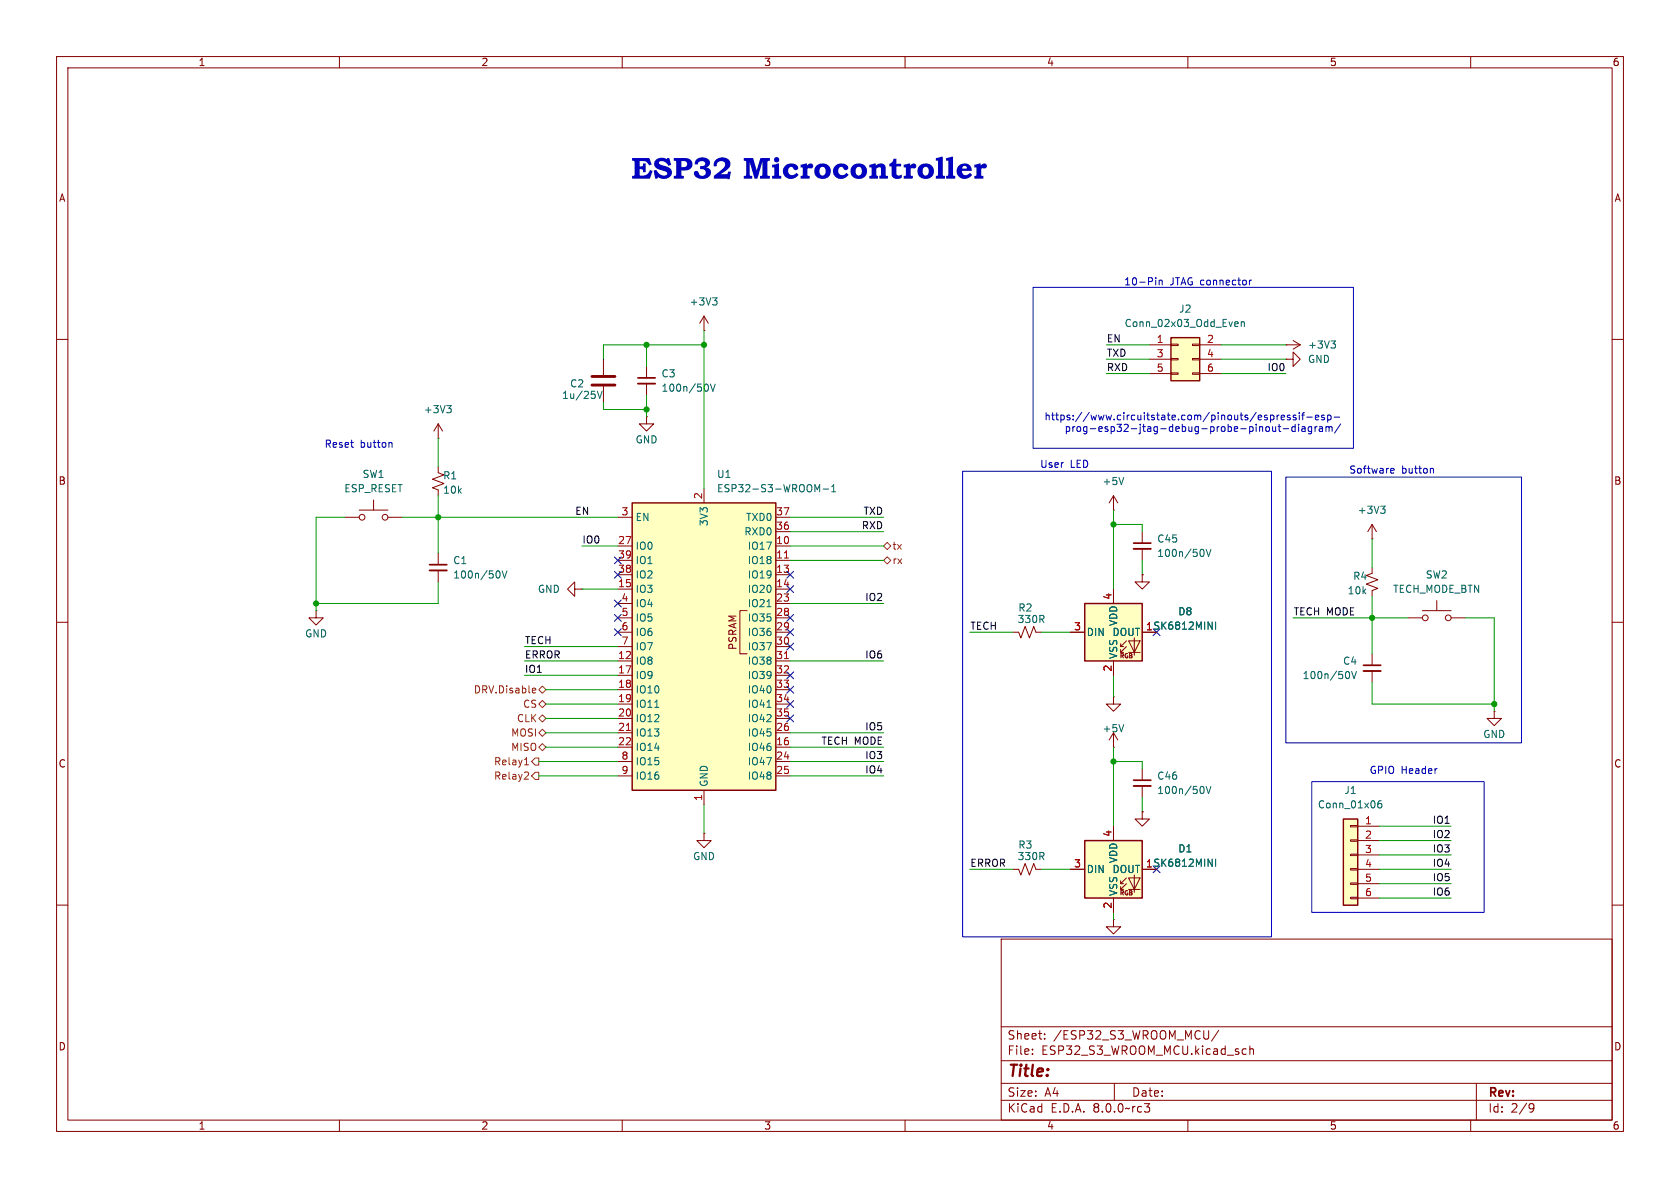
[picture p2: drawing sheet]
<svg xmlns="http://www.w3.org/2000/svg" width="297mm" height="210mm" viewBox="0 0 297 210" stroke-linecap="round" stroke-linejoin="round" font-family="sans-serif">
<g fill="none" stroke="#840000" stroke-width=".18">
<path d="M10 10h277v190h-277zM12 12h273v186h-273zM60 10v2M110 10v2M160 10v2M210 10v2M260 10v2M10 60h2M285 60h2M114.3 73.7v1.2h-1.3l1.3 1.3 1.3-1.3h-1.3M114.3 73.7h.1M10 110h2"/>
<path d="M285 110h2M10 160h2M285 160h2M177 166h108v32h-108zM60 198v2M110 198v2M160 198v2M177 194.5h108M177 191.5h108M177 187.5h108M177 181.5h108M182.5 186.3v.1"/>
<path d="M182.5 185.5v.1M184.7 183.6v.1M184.7 182.8v.1M197 191.5v3M202.3 195.1h.9l-.5 .6 .5 .1v.5l-.2 .3h-.5M210 198v2M215.5 182.1l-1.3 2M221 184.9v1.5M221 185.5l.2-.1 .3 .1 .1 .9M260 198v2M261 191.5v6.5M270.6 195.1l.5 .1a.99 .99 0 0 1-.4 1.4h-.2"/>
<path d="M271.2 195.7l-.3 .3h-.3"/>
</g>
<path d="M191.8 148.6h10.1v10.2h-10.1z" fill="#ffffc2"/>
<g fill="none" stroke="#840000" stroke-width=".18">
<path d="M61 91.4h2.5M63.5 90.2h5.1M66 88.4v1.8M68.6 91.4h2.5M201.9 94v2M201.9 97v2.1M242.6 100.3v1l-1 .4 2 .8-2 .8 2 .7-1 .4v1M264.2 125.7v1.3h-1.3l1.3 1.3 1.2-1.3h-1.2M264.2 125.7h.1M189.2 153.7h2.6M196.8 146.1v2.5M196.8 158.8v2.5"/>
<path d="M198.1 157.2h.5M198.1 156.2h.5M199.1 156.2l-1 1v-.5M199.1 155.2l-1 1v-.5M199.5 155.2h2l-1 2zM199.5 157.2h2M200.5 154.7v3M201.9 153.7h2.6"/>
<circle cx="64" cy="91.4" r=".51"/>
<circle cx="68.1" cy="91.4" r=".51"/>
</g>
<path d="M191.8 148.6h10.1v10.2h-10.1z" fill="none" stroke="#840000" stroke-width=".25"/>
<path d="M212.6 97.1a.79 .79 0 0 1 0 1.3M213.2 97.1l.5 1.3 .4-1.3M213.6 151.9l.7 1.2v-1.2M214.9 151.9v1.2" fill="none" stroke="#006464" stroke-width=".18"/>
<path d="M200.4 97h3.1" fill="none" stroke="#840000" stroke-width=".33"/>
<path d="M200.4 96h3.1" fill="none" stroke="#840000" stroke-width=".3"/>
<path d="M237.5 144.8h2.5v15.2h-2.5z" fill="#ffffc2"/>
<g fill="none" stroke="#840000" stroke-width=".18">
<path d="M114.3 64.8v2M114.3 67.8v2.1M238.8 158.6h1.2v.3h-1.2zM238.8 156.1h1.2v.2h-1.2zM238.8 153.5h1.2v.3h-1.2zM238.8 151h1.2v.3h-1.2zM238.8 148.5h1.2v.2h-1.2zM238.8 145.9h1.2v.3h-1.2zM240 146.1h3.8M240 148.6h3.8M240 151.1h3.8M240 153.7h3.8"/>
<path d="M240 156.2h3.8M240 158.8h3.8"/>
</g>
<path d="M237.5 144.8h2.5v15.2h-2.5z" fill="none" stroke="#840000" stroke-width=".25"/>
<path d="M124.9 67.9a.79 .79 0 0 1 0 1.3M125.6 67.9l.4 1.3 .4-1.3M244.2 141.5l-.4 .1a.86 .86 0 0 0 0 1.2l.4-.1 .1-.4-.2-.3-.4 .1-.1 .2" fill="none" stroke="#006464" stroke-width=".18"/>
<path d="M112.8 67.8h3" fill="none" stroke="#840000" stroke-width=".33"/>
<path d="M112.8 66.8h3" fill="none" stroke="#840000" stroke-width=".3"/>
<path d="M207 59.7h5.1v7.6h-5.1z" fill="#ffffc2"/>
<g fill="none" stroke="#840000" stroke-width=".18">
<path d="M124.5 58.4h.1M124.5 55.9l-.8 1.3M124.5 55.9v2.5M124.5 55.9l.7 1.3M203.2 61h3.8M203.2 63.5h3.8M203.2 66h3.8M207 65.9h1.3v.3h-1.3zM207 63.4h1.3v.2h-1.3zM207 60.8h1.3v.3h-1.3zM210.8 65.9h1.3v.3h-1.3zM210.8 63.4h1.3v.2h-1.3z"/>
<path d="M210.8 60.8h1.3v.3h-1.3zM212.1 61h3.8M212.1 63.5h3.8M212.1 66h3.8M77.5 82.6v1l1 .3-2 .8 2 .8-2 .7 1 .4v1M201.9 101.6v1.3h1.3l-1.3 1.2-1.2-1.2h1.2M201.9 101.6h.1M242.6 115.6v2M242.6 118.6v2.1M248.9 109.2h2.6M251.5 108h5M254 106.2v1.8"/>
<path d="M256.5 109.2h2.6M196.8 132.1h.1M196.8 129.5l-.7 1.3M196.8 129.5v2.6M196.8 129.5l.8 1.3"/>
<circle cx="252" cy="109.2" r=".51"/>
<circle cx="256" cy="109.2" r=".51"/>
</g>
<path d="M207 59.7h5.1v7.6h-5.1z" fill="none" stroke="#840000" stroke-width=".25"/>
<path d="M126 52.6h.8l-.5 .5M126.5 53.1l.3 .3v.3l-.3 .2M218.5 56.9h.3l.1 .3-.6 .1M218.8 57.7h-.3M219.4 57l.2-.1h.3l.1 .8M219.4 56.9v.8M238.3 118.7a.79 .79 0 0 1 0 1.3M239 118.7l.4 1.3 .4-1.3M198.7 128.1l-.5 1.3" fill="none" stroke="#006464" stroke-width=".18"/>
<path d="M241 118.6h3.1" fill="none" stroke="#840000" stroke-width=".33"/>
<path d="M241 117.6h3.1" fill="none" stroke="#840000" stroke-width=".3"/>
<path d="M111.8 88.9h25.4v50.8h-25.4z" fill="#ffffc2"/>
<path d="M111.8 88.9h25.4v50.8h-25.4z" fill="none" stroke="#840000" stroke-width=".25"/>
<g fill="none" stroke="#840000" stroke-width=".18">
<path d="M77.5 77.5h.1M77.5 74.9l-.8 1.3M77.5 74.9v2.6M77.5 74.9l.7 1.3M106.7 63.5v2.8M106.7 68.3v2.8M227.3 63.5h1.3v1.3l1.3-1.3-1.3-1.3v1.3M227.3 63.5h.1M227.3 61h.1M227.3 61h2.6M228.6 60.2l1.3 .8M229.9 61l-1.3 .7"/>
<path d="M77.5 97.8v2M109.2 96.5h2.6M109.2 99.1h2.6M109.2 91.4h2.6M124.5 86.4v2.5M137.2 96.5h2.5M137.2 99.1h2.5M137.2 91.4h2.5M137.2 94h2.5M196.8 90.2h.1M196.8 87.6l-.7 1.3M196.8 87.6v2.6"/>
<path d="M196.8 87.6l.8 1.3M242.6 95.3h.1M242.6 92.7l.7 1.3M242.6 92.7v2.6M242.6 92.7l-.8 1.3M55.9 108v1.2h1.2l-1.2 1.3-1.3-1.3h1.3M55.9 108h.1M77.5 100.8v2.1M101.6 104.1v-1.2l-1.3 1.2 1.3 1.3v-1.3h1.3M102.9 104.1h.1M109.2 116.8h2.6M109.2 101.6h2.6"/>
<path d="M109.2 104.1h2.6M109.2 119.4h2.6M109.2 106.7h2.6M109.2 109.2h2.6M109.2 111.8h2.6M109.2 114.3h2.6M132.1 108h-1.3v7.6h1.3M137.2 116.8h2.5M137.2 101.6h2.5M137.2 104.1h2.5M137.2 119.4h2.5M137.2 106.7h2.5"/>
<path d="M137.2 109.2h2.5M137.2 111.8h2.5M137.2 114.3h2.5M179.1 111.8h1l.4 1 .7-2.1 .8 2.1 .8-2.1 .3 1.1h1M109.2 132.1h2.6M109.2 121.9h2.6M109.2 124.5h2.6M109.2 127h2.6M109.2 129.5h2.6M109.2 134.6h2.6M109.2 137.2h2.6M124.5 139.7v2.5"/>
<path d="M137.2 132.1h2.5M137.2 121.9h2.5M137.2 124.5h2.5M137.2 127h2.5M137.2 129.5h2.5M137.2 134.6h2.5M137.2 137.2h2.5M196.8 123.2v1.3h1.3l-1.3 1.2-1.2-1.2h1.2M196.8 123.2h.1M201.9 135.9v2M201.9 138.9v2.1M124.5 147.3v1.3h1.2l-1.2 1.3-1.3-1.3h1.3"/>
<path d="M124.5 147.3h.1M201.9 143.5v1.3h1.3l-1.3 1.3-1.2-1.3h1.2M201.9 143.5h.1"/>
</g>
<path d="M138.7 98.6h.7M138.7 116.4h.7M110.7 129.1h.8" fill="none" stroke="#a90000" stroke-width=".18"/>
<g fill="none" stroke="#006464" stroke-width=".18">
<path d="M79 71.7h.8l-.5 .5M79.5 72.2l.3 .2v.3l-.3 .3M105.6 69.2l.4 1.2 .4-1.2M235.3 60.3h.8l-.4 .5M235.8 60.8l.3 .2v.3l-.3 .2M144.5 86.6l.4-.9v1.2M145.5 86.5h1M147 86.9h.8M147 86l.4-.3v1.2M198.7 84.4l-.5 1.3M244.1 89.5h.8l-.5 .5M244.6 90l.3 .2v.3l-.3 .2"/>
<path d="M88.1 100.9a.79 .79 0 0 1 0 1.3M88.8 100.9l.4 1.3 .4-1.3M135.6 107.3h.7M115.8 125h.7M135.6 125h.7M212.6 139a.79 .79 0 0 1 0 1.3M213.2 139l.5 1.3 .4-1.3"/>
</g>
<path d="M104.6 68.1h4.1M104.6 66.5h4.1" fill="none" stroke="#840000" stroke-width=".51"/>
<path d="M75.9 100.8h3.1M200.4 138.9h3.1" fill="none" stroke="#840000" stroke-width=".33"/>
<path d="M75.9 99.8h3.1M200.4 137.9h3.1" fill="none" stroke="#840000" stroke-width=".3"/>
<path d="M191.8 106.7h10.1v10.1h-10.1z" fill="#ffffc2"/>
<g fill="none" stroke="#840000" stroke-width=".18">
<path d="M189.2 111.8h2.6M196.8 104.1v2.6M196.8 116.8v2.6M198.1 115.3h.5M198.1 114.3h.5M199.1 114.3l-1 1v-.5M199.1 113.3l-1 1v-.5M199.5 113.3h2l-1 2zM199.5 115.3h2M200.5 112.8v3M201.9 111.8h2.6M179.1 153.7h1l.4 1 .7-2 .8 2 .8-2 .3 1h1"/>
<path d="M196.8 162.6v1.2h1.3l-1.3 1.3-1.2-1.3h1.2M196.8 162.6h.1"/>
</g>
<path d="M191.8 106.7h10.1v10.1h-10.1z" fill="none" stroke="#840000" stroke-width=".25"/>
<path d="M213.6 110l.7 1.2v-1.2M214.9 110v1.2" fill="none" stroke="#006464" stroke-width=".18"/>
<g fill="none" stroke="#725600" stroke-width=".18">
<path d="M156.2 99.1l.6-.7 .7 .7-.7 .6zM156.2 96.5l.6-.6 .7 .6-.7 .7zM92.7 135.2h.7M93 134.1l.1-.2v1.3M93.2 136.5l.2 .2v.3l-.7 .7h.7M94.3 121.7h.4v.3l-.6 .1M94.6 136.5h.6v1.3h-.6l-.6-.6zM94.6 134h.6v1.3h-.6l-.6-.7zM94.7 122.4l-.4 .1M95.2 127l.7-.6 .6 .6-.6 .6zM95.2 129.5l.7-.6 .6 .6-.6 .7zM95.2 124.5l.7-.7 .6 .7-.6 .6z"/>
<path d="M95.9 121.3l.6 .6-.6 .7-.7-.7zM95.9 131.4l.6 .7-.6 .6-.7-.6z"/>
</g>
<g fill="none" stroke="#0000c2" stroke-width=".18">
<path d="M204.3 49.1v.1M204.3 49.5v.9M204.9 49.5v.9M204.9 49.6l.2-.1 .3 .1 .1 .8M220.9 49.5v.9M221.2 49.5l-.3 .3M68.9 78.2l.4 .2v.7M224.7 73.4h.4l.1 .2v.5l-.5 .1M225 75.4v.8l.3 .1 .2-.2M225.5 75.4v.9M225.8 73.4v.8M225.9 75.4h.5"/>
<path d="M226.1 73.4l-.3 .2M226.1 75v1.1l.3 .2M226.5 73.8l.6-.1-.1-.3h-.3l-.2 .2 .1 .6h.4M226.9 75.8h.9M228.1 73.4h-.3l-.2 .2v.1l.5 .2v.3h-.5M229 75.5l-.4-.1-.2 .3 .1 .5h.5M229 75v1.3M229.1 73.4h-.3l-.2 .2 .1 .1 .4 .2v.3h-.5M229.6 75v.1M229.6 75.4v.9M229.7 73v.1M229.7 73.4v.8"/>
<path d="M230.1 73.4h.5M230.2 75.5h.5v.8M230.6 73l-.3 .1v1.1M230.7 75.7l-.4 .1-.2 .2 .2 .3 .4-.1M231 73.7h1M231.9 75.5l-.4-.1-.2 .3 .1 .5h.5M231.9 75.4v1.1l-.3 .2-.3-.1M232.5 75.4v.9M232.5 73.8l.6-.1v-.3h-.4l-.2 .2 .1 .6h.5M232.8 75.4l-.3 .3M233.3 75.5h.4l.1 .8M233.8 75.7l-.4 .1-.2 .2 .2 .3 .4-.1"/>
<path d="M234.1 73.4h-.3l-.2 .2 .1 .1 .4 .2v.3h-.5M234.4 75.5l.4-.1 .2 .2M234.4 75.4v.9M234.7 73.4h.4l.2 .2-.1 .6h-.5M234.7 73.4v1.2M235 75.6l.1-.2 .3 .1 .1 .8M235 75.6v.7M235.9 73.7h.9M237 74.9l-1.1 1.7M245.9 83.6h.5M245.9 82.9l.4-.1 .2 .3-.6 .1M253.1 82.8l.3 .2v.6"/>
</g>
<g fill="#0000c2">
<path d="M169.5 29.2a1.3 1.3 0 0 1 1.5-.3 1.3 1.3 0 0 1 .8 1.3h-1.8a.76 .76 0 0 0 .6 .8 .76 .76 0 0 0 .9-.4l.3 .3a1.45 1.45 0 0 1-1.8 .6 1.45 1.45 0 0 1-.8-1.7h1.8a.44 .44 0 0 0-.5-.5 .44 .44 0 0 0-.4 .5h-.9z"/>
<path d="M172.2 29.1l1.2-.2v.4a.57 .57 0 0 1 .6-.4 .57 .57 0 0 1 .5 .5l-.3 .4h-.7v1.2l.4 .1v.5h-1.7v-.5h.4v-.3v-1.2h-.4z"/>
</g>
<path d="M182.6 50.8h56.7v28.4h-56.7zM170.2 83.3h54.6v82.3h-54.6zM227.3 84.3h41.7v47h-41.7zM231.9 138.2h30.5v23.1h-30.5z" fill="none" stroke="#0000c2" stroke-width=".18"/>
<g fill="none" stroke="#009600" stroke-width=".18">
<path d="M124.5 58.4v28M77.5 77.5v5.1M106.7 71.1v1.3h7.6M114.3 61v3.8M114.3 69.9v3.8M124.5 61h-17.8v2.5M195.6 61h7.6M195.6 63.5h7.6M195.6 66h7.6M215.9 61h11.4M215.9 63.5h11.4M215.9 66h11.4"/>
<path d="M61 91.4h-5.1v16.6M71.1 91.4h38.1M77.5 87.6v10.2M102.9 96.5h6.3M139.7 96.5h16.5M139.7 91.4h16.5M139.7 94h16.5M139.7 99.1h16.5M196.8 90.2v13.9M196.8 92.7h5.1v1.3M201.9 99.1v2.5M242.6 95.3v5"/>
<path d="M77.5 102.9v3.8h-21.6M92.7 119.4h16.5M92.7 114.3h16.5M92.7 116.8h16.5M102.9 104.1h6.3M139.7 106.7h16.5M139.7 116.8h16.5M171.4 111.8h7.7M184.1 111.8h5.1M196.8 119.4v3.8M228.6 109.2h20.3M242.6 105.4v10.2"/>
<path d="M259.1 109.2h5.1v16.5M95.2 134.6h14M95.2 137.2h14M96.5 132.1h12.7M96.5 129.5h12.7M96.5 124.5h12.7M96.5 121.9h12.7M96.5 127h12.7M139.7 132.1h16.5M139.7 134.6h16.5M139.7 137.2h16.5M139.7 129.5h16.5"/>
<path d="M196.8 134.6h5.1v1.3M196.8 132.1v14M242.6 120.7v3.8h21.6M124.5 142.2v5.1M171.4 153.7h7.7M184.1 153.7h5.1M201.9 141v2.5M243.8 151.1h12.7M243.8 146.1h12.7M243.8 148.6h12.7M243.8 156.2h12.7M243.8 153.7h12.7"/>
<path d="M243.8 158.8h12.7M196.8 161.3v1.3"/>
</g>
<g fill="none" stroke="#000084" stroke-width=".18">
<path d="M108.6 98.5l1.2 1.2M109.8 98.5l-1.2 1.2M108.6 108.6l1.2 1.2M108.6 101l1.2 1.2M108.6 106.1l1.2 1.2M108.6 111.2l1.2 1.2M109.8 108.6l-1.2 1.2M109.8 101l-1.2 1.2M109.8 106.1l-1.2 1.2M109.8 111.2l-1.2 1.2M139.1 111.2l1.2 1.2M139.1 108.6l1.2 1.2"/>
<path d="M139.1 118.8l1.2 1.2M139.1 101l1.2 1.2M139.1 113.7l1.2 1.2M139.1 103.5l1.2 1.2M140.3 111.2l-1.2 1.2M140.3 108.6l-1.2 1.2M140.3 118.8l-1.2 1.2M140.3 101l-1.2 1.2M140.3 113.7l-1.2 1.2M140.3 103.5l-1.2 1.2M203.9 111.2l1.2 1.2M205.1 111.2l-1.2 1.2"/>
<path d="M139.1 123.9l1.2 1.2M139.1 126.4l1.2 1.2M139.1 121.3l1.2 1.2M140.3 123.9l-1.2 1.2M140.3 126.4l-1.2 1.2M140.3 121.3l-1.2 1.2M203.9 153.1l1.2 1.2M205.1 153.1l-1.2 1.2"/>
</g>
<path d="M189.2 111.8h2.6M196.8 104.1v2.6M196.8 116.8v2.6M201.9 101.6h.1M201.9 111.8h2.6M189.2 153.7h2.6M196.8 146.1v2.5M196.8 158.8v2.5M201.9 143.5h.1M201.9 153.7h2.6" fill="none" stroke="#840000" stroke-width=".18"/>
<path d="M213.6 110l.7 1.2v-1.2M214.9 110v1.2M213.6 151.9l.7 1.2v-1.2M214.9 151.9v1.2" fill="none" stroke="#006464" stroke-width=".18"/>
<g fill="#009600" stroke="#009600" stroke-width=".18">
<circle cx="55.9" cy="106.7" r=".46"/>
<circle cx="124.5" cy="61" r=".46"/>
<circle cx="114.3" cy="61" r=".46"/>
<circle cx="114.3" cy="72.4" r=".46"/>
<circle cx="77.5" cy="91.4" r=".46"/>
<circle cx="264.2" cy="124.5" r=".46"/>
<circle cx="242.6" cy="109.2" r=".46"/>
<circle cx="196.8" cy="134.6" r=".46"/>
<circle cx="196.8" cy="92.7" r=".46"/>
</g>
<text font-size="5.3" fill="#0000c2" x="111.5" y="33.1">ESP32 Microcontroller</text>
<text font-size="2.8" fill="#840000" x="178" y="190.9">Title:</text>
<g font-size="2.1" fill="#840000">
<text x="178" y="184">Sheet:</text>
<text x="186.2" y="184">/ESP32_S3_WROOM_MCU/</text>
<text x="178" y="186.7">File:</text>
<text x="184.1" y="186.7">ESP32_S3_WROOM_MCU.kicad_sch</text>
<text x="178" y="196.9">KiCad</text>
<text x="178" y="194.1">Size:</text>
<text x="184.7" y="194.1">A4</text>
<text x="185.7" y="196.9">E.D.A.</text>
<text x="193.3" y="196.9">8.0.0~rc3</text>
<text x="200" y="194.1">Date:</text>
<text x="263" y="194.3">Rev:</text>
<text x="263" y="196.9">Id:</text>
<text x="267.1" y="196.9">2/9</text>
</g>
<g font-size="1.8" fill="#840000">
<text x="35" y="11.9">1</text>
<text x="85" y="11.9">2</text>
<text x="135" y="11.9">3</text>
<text x="185" y="11.9">4</text>
<text x="235" y="11.9">5</text>
<text x="285" y="11.9">6</text>
<text x="10.3" y="35.9">A</text>
<text x="285.3" y="35.9">A</text>
<text x="10.3" y="85.9">B</text>
<text x="285.3" y="85.9">B</text>
<text x="130.4" y="115" transform="rotate(-90 130.4 115)">PSRAM</text>
<text x="10.3" y="135.9">C</text>
<text x="285.3" y="135.9">C</text>
<text x="10.3" y="185.9">D</text>
<text x="285.3" y="185.9">D</text>
<text x="35" y="199.9">1</text>
<text x="85" y="199.9">2</text>
<text x="135" y="199.9">3</text>
<text x="185" y="199.9">4</text>
<text x="235" y="199.9">5</text>
<text x="285" y="199.9">6</text>
</g>
<g font-size="1.8" fill="#0000c2">
<text x="198.6" y="50.7">10-Pin</text>
<text x="206.8" y="50.7">JTAG connector</text>
<text x="184.5" y="74.6">https://www.circuitstate.com/pinouts/espressif-esp-</text>
<text x="188.1" y="76.7">prog-esp32-jtag-debug-probe-pinout-diagram/</text>
<text x="57.3" y="79.4">Reset</text>
<text x="63.7" y="79.4">button</text>
<text x="183.8" y="82.9">User</text>
<text x="189.2" y="82.9">LED</text>
<text x="238.4" y="83.9">Software</text>
<text x="247.8" y="83.9">button</text>
<text x="242" y="137">GPIO Header</text>
</g>
<g font-size="1.8" fill="#006464">
<text x="121.8" y="54.2">+3V3</text>
<text x="198.7" y="58">Conn_02x03_Odd_Even</text>
<text x="208.4" y="55.5">J2</text>
<text x="231.1" y="64.4">GND</text>
<text x="231.1" y="61.8">+3V3</text>
<text x="99.3" y="70.7">1u/25V</text>
<text x="100.7" y="68.7">C2</text>
<text x="116.8" y="66.9">C3</text>
<text x="116.8" y="69.4">100n/50V</text>
<text x="74.8" y="73.3">+3V3</text>
<text x="112.3" y="78.6">GND</text>
<text x="60.8" y="87.2">ESP_RESET</text>
<text x="64" y="84.7">SW1</text>
<text x="78.2" y="84.9">R1</text>
<text x="78.2" y="87.5">10k</text>
<text x="126.7" y="84.7">U1</text>
<text x="126.7" y="87.2">ESP32-S3-WROOM-1</text>
<text x="194.8" y="86">+5V</text>
<text x="112.3" y="92.3">EN</text>
<text x="125.3" y="93.1" transform="rotate(-90 125.3 93.1)">3V3</text>
<text x="131.5" y="94.8">RXD0</text>
<text x="131.8" y="92.3">TXD0</text>
<text x="239.9" y="91">+3V3</text>
<text x="80" y="99.9">C1</text>
<text x="112.3" y="97.4">IO0</text>
<text x="112.3" y="99.9">IO1</text>
<text x="132.1" y="97.4">IO17</text>
<text x="132.1" y="99.9">IO18</text>
<text x="204.5" y="96.1">C45</text>
<text x="204.5" y="98.7">100n/50V</text>
<text x="80" y="102.5">100n/50V</text>
<text x="95" y="105">GND</text>
<text x="112.3" y="105">IO3</text>
<text x="112.3" y="102.5">IO2</text>
<text x="112.3" y="107.5">IO4</text>
<text x="132.1" y="102.5">IO19</text>
<text x="132.1" y="105">IO20</text>
<text x="132.1" y="107.5">IO21</text>
<text x="238.1" y="105.3">10k</text>
<text x="239.1" y="102.7">R4</text>
<text x="246.2" y="105">TECH_MODE_BTN</text>
<text x="252" y="102.5">SW2</text>
<text x="53.8" y="112.9">GND</text>
<text x="112.3" y="110.1">IO5</text>
<text x="112.3" y="112.6">IO6</text>
<text x="132.1" y="110.1">IO35</text>
<text x="132.1" y="112.6">IO36</text>
<text x="179.8" y="110.3">330R</text>
<text x="179.9" y="108.3">R2</text>
<text x="192" y="112.6">DIN</text>
<text x="196.6" y="112.6">DOUT</text>
<text x="197.7" y="110.8" transform="rotate(-90 197.7 110.8)">VDD</text>
<text x="208.2" y="109">D8</text>
<text x="112.3" y="117.7">IO8</text>
<text x="112.3" y="115.2">IO7</text>
<text x="132.1" y="115.2">IO37</text>
<text x="132.1" y="117.7">IO38</text>
<text x="197.7" y="116.6" transform="rotate(-90 197.7 116.6)">VSS</text>
<text x="237.3" y="117.7">C4</text>
<text x="112.3" y="120.2">IO9</text>
<text x="112.3" y="122.8">IO10</text>
<text x="112.3" y="125.3">IO11</text>
<text x="132.1" y="120.2">IO39</text>
<text x="132.1" y="122.8">IO40</text>
<text x="132.1" y="125.3">IO41</text>
<text x="230.2" y="120.2">100n/50V</text>
<text x="112.3" y="127.9">IO12</text>
<text x="112.3" y="130.4">IO13</text>
<text x="132.1" y="130.4">IO45</text>
<text x="132.1" y="127.9">IO42</text>
<text x="194.8" y="129.6">+5V</text>
<text x="262.1" y="130.7">GND</text>
<text x="112.3" y="132.9">IO14</text>
<text x="112.3" y="135.5">IO15</text>
<text x="132.1" y="132.9">IO46</text>
<text x="132.1" y="135.5">IO47</text>
<text x="112.3" y="138">IO16</text>
<text x="125.3" y="139.2" transform="rotate(-90 125.3 139.2)">GND</text>
<text x="132.1" y="138">IO48</text>
<text x="204.5" y="138">C46</text>
<text x="204.5" y="140.6">100n/50V</text>
<text x="232.9" y="143.1">Conn_01x06</text>
<text x="237.6" y="140.6">J1</text>
<text x="122.4" y="152.2">GND</text>
<text x="179.8" y="152.2">330R</text>
<text x="179.9" y="150.2">R3</text>
<text x="192" y="154.5">DIN</text>
<text x="196.6" y="154.5">DOUT</text>
<text x="197.7" y="152.7" transform="rotate(-90 197.7 152.7)">VDD</text>
<text x="208.2" y="150.9">D1</text>
<text x="197.7" y="158.5" transform="rotate(-90 197.7 158.5)">VSS</text>
</g>
<g font-size="1.8" fill="#0f0f0f">
<text x="195.6" y="65.7">RXD</text>
<text x="195.6" y="60.6">EN</text>
<text x="195.6" y="63.2">TXD</text>
<text x="224" y="65.7">IO0</text>
<text x="101.6" y="91.1">EN</text>
<text x="152.3" y="93.6">RXD</text>
<text x="152.6" y="91.1">TXD</text>
<text x="102.9" y="96.2">IO0</text>
<text x="152.9" y="106.3">IO2</text>
<text x="92.7" y="114">TECH</text>
<text x="171.4" y="111.4">TECH</text>
<text x="228.6" y="108.9">TECH MODE</text>
<text x="92.7" y="119">IO1</text>
<text x="92.7" y="116.5">ERROR</text>
<text x="152.9" y="116.5">IO6</text>
<text x="145.1" y="131.7">TECH MODE</text>
<text x="152.9" y="129.2">IO5</text>
<text x="152.9" y="136.8">IO4</text>
<text x="152.9" y="134.3">IO3</text>
<text x="253.2" y="148.2">IO2</text>
<text x="253.2" y="145.7">IO1</text>
<text x="171.4" y="153.3">ERROR</text>
<text x="253.2" y="155.9">IO5</text>
<text x="253.2" y="153.3">IO4</text>
<text x="253.2" y="150.8">IO3</text>
<text x="253.2" y="158.4">IO6</text>
</g>
<g font-size="1.8" fill="#a90000">
<text x="204.4" y="60.7">1</text>
<text x="204.4" y="63.2">3</text>
<text x="204.4" y="65.8">5</text>
<text x="213.3" y="60.7">2</text>
<text x="213.3" y="63.2">4</text>
<text x="213.3" y="65.8">6</text>
<text x="124.2" y="88.3" transform="rotate(-90 124.2 88.3)">2</text>
<text x="109.8" y="91.2">3</text>
<text x="137.1" y="93.7">36</text>
<text x="137.1" y="91.2">37</text>
<text x="109.2" y="96.3">27</text>
<text x="109.2" y="101.3">38</text>
<text x="109.2" y="98.8">39</text>
<text x="137.1" y="96.3">10</text>
<text x="137.1" y="98.8">11</text>
<text x="137.1" y="101.3">13</text>
<text x="109.2" y="103.9">15</text>
<text x="109.8" y="106.4">4</text>
<text x="137.1" y="103.9">14</text>
<text x="137.1" y="106.4">23</text>
<text x="196.6" y="106.1" transform="rotate(-90 196.6 106.1)">4</text>
<text x="109.8" y="109">5</text>
<text x="109.8" y="111.5">6</text>
<text x="137.1" y="109">28</text>
<text x="137.1" y="111.5">29</text>
<text x="189.8" y="111.5">3</text>
<text x="202.5" y="111.5">1 SK6812MINI</text>
<text x="109.2" y="116.6">12</text>
<text x="109.2" y="119.1">17</text>
<text x="109.8" y="114">7</text>
<text x="137.1" y="114">30</text>
<text x="137.1" y="116.6">31</text>
<text x="137.1" y="119.1">32</text>
<text x="196.6" y="118.8" transform="rotate(-90 196.6 118.8)">2</text>
<text x="109.2" y="121.7">18</text>
<text x="109.2" y="124.2">19</text>
<text x="137.1" y="121.7">33</text>
<text x="137.1" y="124.2">34</text>
<text x="109.2" y="126.7">20</text>
<text x="109.2" y="129.3">21</text>
<text x="109.2" y="131.8">22</text>
<text x="137.1" y="131.8">16</text>
<text x="137.1" y="129.3">26</text>
<text x="137.1" y="126.7">35</text>
<text x="109.8" y="134.4">8</text>
<text x="109.8" y="136.9">9</text>
<text x="137.1" y="134.4">24</text>
<text x="137.1" y="136.9">25</text>
<text x="124.2" y="141.7" transform="rotate(-90 124.2 141.7)">1</text>
<text x="196.6" y="148" transform="rotate(-90 196.6 148)">4</text>
<text x="241.2" y="145.8">1</text>
<text x="241.2" y="148.3">2</text>
<text x="189.8" y="153.4">3</text>
<text x="202.5" y="153.4">1 SK6812MINI</text>
<text x="241.2" y="150.9">3</text>
<text x="241.2" y="153.4">4</text>
<text x="241.2" y="156">5</text>
<text x="196.6" y="160.7" transform="rotate(-90 196.6 160.7)">2</text>
<text x="241.2" y="158.5">6</text>
</g>
<g font-size="1.8" fill="#725600">
<text x="157.7" y="99.9">rx</text>
<text x="157.7" y="97.4">tx</text>
<text x="83.7" y="122.8">DRV.Disable</text>
<text x="92.4" y="125.3">CS</text>
<text x="90.3" y="130.4">MOSI</text>
<text x="91.3" y="127.9">CLK</text>
<text x="87.2" y="135.5">Relay1</text>
<text x="90.3" y="132.9">MISO</text>
<text x="87.2" y="138">Relay2</text>
</g>
<g font-size="1.1" fill="#840000">
<text x="197.8" y="116.6">RGB</text>
<text x="197.8" y="158.5">RGB</text>
</g>
</svg>
